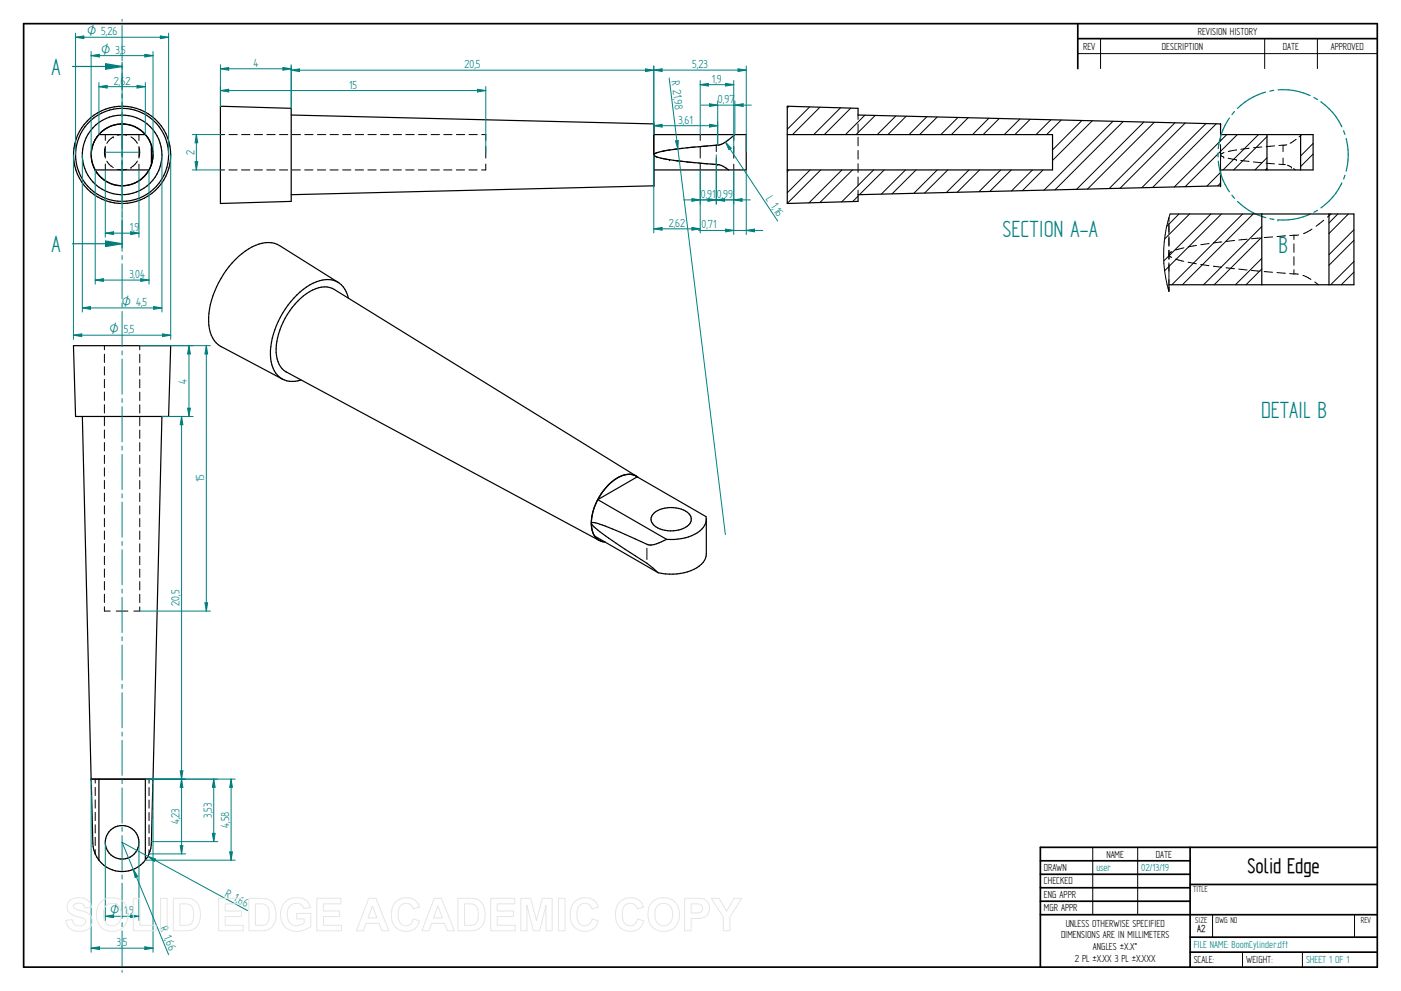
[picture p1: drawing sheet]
<svg xmlns="http://www.w3.org/2000/svg" width="594mm" height="420mm" viewBox="0 0 594 420" stroke-linecap="round" stroke-linejoin="round" font-family="sans-serif">
<g fill="none" stroke="#000" stroke-width=".72">
<path d="M10 10h574v400h-574zM457 10v19.1M457 16.4h127M504.6 359.2v50.8M584 359.2h-142.9v50.8M441.1 365h63.5M441.1 370.7h63.5M441.1 376.4h63.5M504.6 375h79.4M441.1 382.1h63.5M441.1 387.8h142.9M504.6 397.3h79.4"/>
<path d="M504.6 403.7h79.4"/>
</g>
<g fill="none" stroke="#000" stroke-width=".42">
<path d="M466.7 16.4v12.7M536.3 16.4v12.7M558.6 16.4v12.7M457 22.7h127M44.7 57.1v2.4M48 58h.1M48 58l-1.7 1.4-1 1.4M49.8 57.3l1.4-.2 2.5 .2M55.5 58l1.8 1.4 .9 1.4M58.9 57.1v2.5M93.5 57.1h1.8M97.1 57.1h3.5"/>
<path d="M102.4 57.1h3.6M107.8 57.1h3.5M113.2 57.1h3.5M118.5 57.1h3.5M123.9 57.1h3.5M129.2 57.1h3.6M134.6 57.1h3.5M139.9 57.1h3.6M145.3 57.1h3.5M150.7 57.1h3.5M156 57.1h3.5M161.4 57.1h3.5"/>
<path d="M166.7 57.1h3.6M172.1 57.1h3.5M177.5 57.1h3.5M182.8 57.1h3.5M188.2 57.1h3.5M193.5 57.1h3.6M198.9 57.1h3.5M204.3 57.1h1.7v2.4M296.9 57.1v2.4M311.1 57.1v2.5M44.5 62.7l-.2 1.9 .2 1.9M44.7 62.1v4.9"/>
<path d="M44.7 69.6v2.5M45.3 68.3l1 1.3 1.7 1.4M49.9 71.8h3.8M55.5 71h.1M58.2 68.3l-.9 1.3-1.8 1.4M58.9 62.1v5M58.9 69.6v2.5M59 62.6l.3 2-.3 1.9M64.2 61.6h.1M64.2 69.8h.1M64.2 61.6v2.7M64.2 67v2.8"/>
<path d="M93.5 72.1h1.7M97.1 72.1h3.5M102.4 72.1h3.6M107.8 72.1h3.5M113.1 72.1h3.6M118.5 72.1h3.5M123.9 72.1h3.5M129.2 72.1h3.5M134.6 72.1h3.5M139.9 72.1h3.5M145.3 72.1h3.5M150.6 72.1h3.6"/>
<path d="M156 72.1h3.5M161.3 72.1h3.6M166.7 72.1h3.5M172 72.1h3.6M177.4 72.1h3.5M182.7 72.1h3.6M188.1 72.1h3.5M193.5 72.1h3.5M198.8 72.1h3.5M206 62.1v4.9M206 69.6v2.5h-1.8M278.7 64.7l-1.5 1 1.4 .9"/>
<path d="M280.4 67.1l3.5 .6M283.9 67.7h.1M284 63.6l-3.5 .6M285.7 68l3.6 .5M289.3 62.9l-3.5 .4M291.1 68.7l3.6 .3M294.7 62.3l-3.5 .4M296.5 69.2l3.6 .3M296.9 62.1v4.9M296.9 69.6v2.5M300.1 61.8l-3.5 .3M301.9 69.6l1.8 .2"/>
<path d="M303.7 61.6v2.7M303.7 67v2.8M303.7 61.6h.2M303.7 61.6l-1.7 .1M303.7 69.8h.1M303.9 69.8h.2M304 61.6h.2M304.1 69.8h.1M304.3 69.8h.1M304.4 61.6h.1M311.1 62.1v5M311.1 69.6v2.5"/>
<path d="M44.3 146.6v1.7M44.3 150.2v3.5M44.3 155.5v3.5M59.3 146.6v1.7M59.3 150.2v3.5M59.3 155.5v3.5M44.3 160.9v3.5M44.3 166.2v3.6M44.3 171.6v3.5M44.3 176.9v3.6M59.3 160.9v3.5M59.3 166.2v3.6"/>
<path d="M59.3 171.6v3.5M59.3 177v3.5M44.3 182.3v3.5M44.3 187.6v3.6M44.3 193v3.5M44.3 198.3v3.6M59.3 182.3v3.5M59.3 187.7v3.5M59.3 193v3.6M59.3 198.4v3.5M44.3 203.7v3.5M44.3 209.1v3.5"/>
<path d="M44.3 214.4v3.5M44.3 219.8v3.5M59.3 203.8v3.5M59.3 209.1v3.5M59.3 214.5v3.5M59.3 219.8v3.6M44.3 225.1v3.6M44.3 230.5v3.5M44.3 235.8v3.6M59.3 225.2v3.5M59.3 230.5v3.6M59.3 235.9v3.5"/>
<path d="M274.3 232.4v4.8M44.3 257.3v1.8h2.4M44.3 241.2v3.5M44.3 246.5v3.6M44.3 251.9v3.5M49.3 259.1h4.9M59.3 257.3v1.8h-2.5M59.3 241.3v3.5M59.3 246.6v3.5M59.3 252v3.5M40.4 330.3v1.7M40.4 333.8v3.5"/>
<path d="M40.4 339.1v3.5M63.2 330.3v1.8M63.2 333.9v3.5M63.2 339.2v3.4M40.4 344.4v3.5M40.4 349.7v3.5M40.4 355v3.5M63.2 344.5v3.4M63.2 349.7v3.5M63.2 355v3.5M463.4 359.2v28.6M482.4 359.2v28.6"/>
<path d="M40.4 360.3v1.7M63.2 360.3v1.7M514.2 387.9v9.4M574.4 387.9v9.4M526.9 403.7v6.3M552.3 403.7v6.3"/>
</g>
<g fill="none" stroke="#000" stroke-width=".51">
<path d="M41.9 57.1h19.7M41.9 57.1a13 13 0 0 0-1.5 15M41.9 57.1a13.1 13.1 0 0 1 19.7 0M61.6 57.1l1.6 2.1 1 2.4M93.5 45l30 .9v39.5l-30 .9zM123.5 48.8l153.7 3.7v26.3l-153.7 3.7M277.2 57.1h39.2v15h-39.2M311.6 57.1a12.9 12.9 0 0 1-7.3 4.5l-15 1.3a43.2 43.2 0 0 0-11.7 2.3l-.3 .7a19.1 19.1 0 0 0 8.4 2.1l19.3 1.8 1.7 .7 2.2 1.6M40.4 72.1h22.8M40.4 72.1a13.1 13.1 0 0 0 22.8 0M64.2 61.6l.6 4.1M64.2 69.8l-1 2.3"/>
<path d="M64.2 61.6v8.2M64.8 67.1l-.6 2.7M64.8 67.1a13.1 13.1 0 0 1-10.4 11.4 13.1 13.1 0 0 1-14.1-6.4M64.8 65.7v1.4M64.9 65.7a13.1 13.1 0 0 0-16.5-12.7 13.1 13.1 0 0 0-8.1 19.1M143.5 119.8l-24.9-15.7a12.3 12.3 0 0 0-13.1 1.4 38 38 0 0 0-16.9 32.4 11.1 11.1 0 0 0 5.2 9.1l26 13.7M147.7 126.4a9.2 9.2 0 0 0-13.5-6.9 34.2 34.2 0 0 0-17.7 20.3 22.4 22.4 0 0 0-.2 17.4 9 9 0 0 0 11.4 3.9M31.2 146.6h41.2l-.9 30h-39.5zM34.9 176.6l3.7 153.7M68.7 176.6l-4.5 180.2a12.8 12.8 0 0 1-2.6 7.9M252.5 213.8a15.5 15.5 0 0 0-.6 13.2 5.5 5.5 0 0 0 4.6 2.8M253.5 211.8l-.7 1.5"/>
<path d="M253.5 211.8l29.2 16.9M256.2 207.6l-2.7 4.2M269.9 201.9l-128.2-79.2a10.8 10.8 0 0 0-11.7 1.8 31.6 31.6 0 0 0-12.9 24.9 9.6 9.6 0 0 0 4.3 8.3l132.7 71.5M270.2 202.2l-16.7 9.6M270.2 202.2l29.2 16.8a7 7 0 0 1-4.9 7.5 23.1 23.1 0 0 1-11.8 2.2M270.2 202.2a8 8 0 0 0-9.5 1.2 24.4 24.4 0 0 0-9.9 18.4M270.5 202.4a8.4 8.4 0 0 0-10.4 1.3l-3.3 3.2M277.4 217.5a12.3 12.3 0 0 1 14.7 .3 3.5 3.5 0 0 1-1.4 5.8 12.1 12.1 0 0 1-13.9-1.5 3.2 3.2 0 0 1 .6-4.6zM250.8 221.8v.3a43.7 43.7 0 0 0 10.5 8.2l8.1 5.4a46 46 0 0 1 9.7 7.1M250.8 221.8v-.1a10.4 10.4 0 0 1 5.9 1.4l17.6 7.7a7.1 7.1 0 0 0 6.2-1.1l2.2-1M250.8 221.8l.2 2.5 1.2 3M252.2 227.3l26.9 15.5"/>
<path d="M252.2 227.3a5.3 5.3 0 0 0 4.2 2.4M299.5 220.1v14.7a8.3 8.3 0 0 1-6.5 7.1 24 24 0 0 1-13.9 .9M38.6 330.3h26.3M38.7 330.3l.7 27.1a12.3 12.3 0 0 0 2.5 7.3M41.9 330.3v34.4M61.6 330.3v34.4M41.9 364.7a12.4 12.4 0 0 0 19.7 0"/>
<circle cx="51.8" cy="65.7" r="20.6"/>
<circle cx="51.8" cy="65.7" r="19.7"/>
<circle cx="51.8" cy="65.7" r="16.9"/>
<circle cx="51.8" cy="357.1" r="7.1"/>
</g>
<g fill="#000">
<circle cx="277.2" cy="52.6" r=".25"/>
<circle cx="277.2" cy="78.8" r=".25"/>
<circle cx="38.6" cy="330.3" r=".25"/>
<circle cx="64.8" cy="330.3" r=".25"/>
</g>
<path d="M51.8 57.5v14M44.8 64.6h14" fill="none" stroke="#008080" stroke-width=".42"/>
<path d="M30.7 28.2h21.1v9.9M51.8 39.8v1.7M51.8 43.3v19.8M51.8 64.9v1.7M51.8 68.4v19.7M51.8 90v1.7M51.8 93.4v9.9" fill="none" stroke="#008080" stroke-width=".51"/>
<path d="M44.8 27l7 1.2-7 1.1z" fill="#008080"/>
<path d="M44.8 27l7 1.2-7 1.1zM30.7 103.3h21.1" fill="none" stroke="#008080" stroke-width=".51"/>
<path d="M44.8 102.2l7 1.1-7 1.2z" fill="#008080"/>
<path d="M51.8 26.4v1.8M569 77.5a26.7 26.7 0 0 1-8.9 10.6M570.3 74.3l-.5 1.6M571.7 65.7l-.3 4.3-.6 2.6M555.6 90.8l-1 .4a27.2 27.2 0 0 1-12.7 2M558.6 89.2l-1.5 .8M44.8 102.2l7 1.1-7 1.2zM51.8 103.3v1.8" fill="none" stroke="#008080" stroke-width=".51"/>
<g fill="none" stroke="#000" stroke-width=".42">
<path d="M334.6 45l-.8 .8M343.3 45.3l-9.5 9.5M347.7 45.5l-11.6 11.6M356.4 45.7l-11.3 11.4M360.8 45.8l-11.3 11.3M363.8 48.8v1.8M363.8 52.5v3.8M363.8 58.2v3.6M366.7 48.9l-8.2 8.2M371.1 49l-8.1 8.1M379.9 49.2l-7.9 7.9M384.3 49.3l-7.8 7.8"/>
<path d="M393 49.5l-7.5 7.6M397.4 49.6l-7.4 7.5M406.2 49.8l-7.3 7.3M410.5 49.9l-7.1 7.2M419.3 50.1l-6.9 7M423.7 50.2l-6.8 6.9M432.5 50.5l-6.6 6.6M436.8 50.6l-6.4 6.5M445.6 50.8l-6.3 6.3M450 50.9l-6.2 6.2M458.8 51.1l-12.5 12.4M463.2 51.2l-16.9 16.8"/>
<path d="M471.9 51.4l-29.2 29.2M476.3 51.5l-29 29M485 51.7l-28.5 28.6M489.5 51.9l-28.4 28.3M498.2 52.1l-27.8 27.8M502.6 52.2l-27.7 27.6M511.4 52.4l-27.2 27.2M515.7 52.5l-27 27M517.6 52.5v1.7M517.6 56v3.9M520.2 57.1l-22.2 22.1M524.7 57.1l-22.2 22.1"/>
<path d="M533.6 57.1l-15 15M537.2 57.9l-14.1 14.2M549.6 59.1l-2.5 1.6M551.6 57.1h-.1M552 57.1l-1.2 .9M334.6 72.1l-.8 .7M343.5 72.1l-9.7 9.6M348 72.1l-14.2 14.1M357 72.1l-14 13.9M361.5 72.1l-13.8 13.8M363.8 63.8v3.7M363.8 69.4v3.7"/>
<path d="M363.8 75.1v3.6M370.5 72.1l-13.6 13.5M374.9 72.1l-10.4 10.4M384 72.1l-10.3 10.2M388.4 72.1l-10.1 10.1M397.4 72.1l-9.9 9.9M401.9 72.1l-9.8 9.7M410.9 72.1l-9.6 9.5M415.4 72.1l-9.5 9.4M424.3 72.1l-9.2 9.2M428.8 72.1l-9.1 9.1M437.8 72.1l-8.9 8.8"/>
<path d="M442.3 72.1l-8.8 8.8M517.6 77.6l-1.2 1.2M517.6 73.1l-5.8 5.8M517.6 61.3v13.9M517.6 77v1.8M518.9 66.6h.1M519 64.7l-1.4 1 1.3 .9M520.8 67.1l3.4 .6M524.2 67.7h.1M524.3 63.6l-3.5 .6M526.1 68l3.5 .5M529.7 62.9l-3.5 .4"/>
<path d="M531.5 68.7l3.5 .3M535.1 62.3l-3.6 .4M536.9 69.2l3.5 .3M537.2 71.4l-.6 .7M537.2 66.9l-5.1 5.2M540.5 61.8l-3.6 .3M542.3 69.6l1.8 .2M544.1 61.6v2.7M544.1 67v2.8M544.1 61.6l-1.8 .1M544.1 69.8h.9M545.6 61.4l-1.5 .2"/>
<path d="M546 70.1l1.6 .8M547.6 70.9h.1M548.5 71.5l.8 .6M556.8 65.3l-5.3 5.3M556.8 60.8l-5.3 5.3M363.8 83.2l-2.2 2.3M363.8 80.6v1.9"/>
</g>
<path d="M333.8 57.1h112.5v15h-112.5M333.8 45l30 .9v2.9l153.8 3.7v4.6h39.2v15h-39.2v6.6l-153.8 3.8v2.9l-30 .9zM537.2 57.1v15M551.5 57.1v15" fill="none" stroke="#000" stroke-width=".51"/>
<g fill="#000">
<circle cx="517.6" cy="52.5" r=".25"/>
<circle cx="517.6" cy="78.7" r=".25"/>
</g>
<circle cx="541.9" cy="93.2" r=".25" fill="#008080"/>
<g fill="none" stroke="#008080" stroke-width=".51">
<path d="M536.7 39.1l-1.1 .3a27.8 27.8 0 0 0-10.9 6.6M540.1 38.3l-1.7 .4M541.9 38.1a27.4 27.4 0 0 1 13.6 2.4M521.3 50l-.8 1.2a27.6 27.6 0 0 0-3.9 11.8M523.5 47.3l-1.1 1.3M557.1 41.3l1.5 .9M560.1 43.2a26.6 26.6 0 0 1 8.9 10.6M569.7 55.4l.6 1.6M570.8 58.7l.6 2.6 .3 4.4M516.5 64.8v1.7M516.6 68.3l.2 1.7a26.5 26.5 0 0 0 4.5 11.3M522.4 82.8l1.1 1.3"/>
<path d="M524.7 85.4l1.5 1.3a26.3 26.3 0 0 0 10.5 5.6M538.5 92.7l1.7 .3"/>
</g>
<g fill="none" stroke="#000" stroke-width=".42">
<path d="M495.7 92.4v1.5M495.7 94.5v4.6M496.1 90.7a55.5 55.5 0 0 0-.4 32.8v-1.5l-.4 .3M499.9 90.7l-5.2 5.3M504.4 90.7l-10.6 10.6M513.5 90.7l-20 20M517.9 90.7l-24 24.1M526.9 90.7l-30 30M531.4 90.7l-30 30M535 96.1l-24.6 24.6M545.1 100l-3.6 .3M548.7 99.7v1.8"/>
<path d="M548.7 99.7l-1.8 .2M550.7 99.6l-2 .1M556.3 97.1l-3.6 2M561.3 93.4l-3.2 2.5M564.4 90.7l-1.5 1.3M567.3 90.7l-3.8 3.8M571.8 90.7l-8.3 8.3M574.1 97.4l-10.6 10.6M495.7 100.3v4.1M495.7 106v4M495.7 111.4v5M495.7 116.7v4"/>
<path d="M496.9 106.7a1.25 1.25 0 0 0-1.2 1.2 1.25 1.25 0 0 0 1.1 1.3M498.6 109.9l3.4 .9M502 105.1l-3.4 .9M503.8 111.2l3.5 .6M507.4 104.1l-3.6 .6M509.1 112.1l3.5 .5M512.7 103.3l-3.5 .5M514.5 112.9l3.5 .4M518.1 102.6l-3.5 .4M519.9 113.5l3.5 .4M523.5 101.9l-3.6 .5M525.3 114.1l3.5 .4"/>
<path d="M528.9 101.4l-3.6 .4M530.6 114.6l3.6 .4M534.3 100.9l-3.6 .3M535 100.5l-20.1 20.2M535 114l-6.6 6.7M535 109.6l-11.1 11.1M536.1 115.1l3.5 .3M539.7 100.5l-3.6 .3M541.5 115.6l3.5 .3M546.9 116l1.8 .2M548.7 103.4v3.6M548.7 108.8v3.7"/>
<path d="M548.7 114.3v1.9M548.7 116.2h1.8M552.5 116.8l3.4 1.6M557.5 119.5l1.6 1.2M574.1 101.9l-10.6 10.6M574.1 115.4l-5.4 5.3M574.1 110.9l-9.8 9.8"/>
</g>
<path d="M496.2 90.7h77.9v30h-78.4v2.8M535 90.7v30M563.5 90.7v30" fill="none" stroke="#000" stroke-width=".51"/>
<path d="M31.2 65.7v78.2M72.4 65.7v78.2M31.2 142.1l3.5-.5v1.1z" fill="none" stroke="#008080" stroke-width=".42"/>
<path d="M31.2 142.1l3.5-.5v1.1z" fill="#008080"/>
<path d="M68.9 141.6l3.5 .5-3.5 .6z" fill="none" stroke="#008080" stroke-width=".42"/>
<path d="M68.9 141.6l3.5 .5-3.5 .6z" fill="#008080"/>
<path d="M32 14.1v51.6M32 15.8l3.6-.6v1.2zM71.5 14.1v51.6M31.2 142.1h41.2" fill="none" stroke="#008080" stroke-width=".42"/>
<path d="M32 15.8l3.6-.6v1.2z" fill="#008080"/>
<path d="M68 15.2l3.5 .6-3.5 .6z" fill="none" stroke="#008080" stroke-width=".42"/>
<path d="M68 15.2l3.5 .6-3.5 .6z" fill="#008080"/>
<path d="M32 15.8h39.5M34.9 65.7v66.6M68.7 65.7v66.6M34.9 130.6l3.5-.6v1.1z" fill="none" stroke="#008080" stroke-width=".42"/>
<path d="M34.9 130.6l3.5-.6v1.1z" fill="#008080"/>
<path d="M65.1 130l3.6 .6-3.6 .5z" fill="none" stroke="#008080" stroke-width=".42"/>
<path d="M65.1 130l3.6 .6-3.6 .5z" fill="#008080"/>
<path d="M38.6 21.8v43.9M38.6 23.6l3.6-.6v1.2zM64.9 21.8v43.9M34.9 130.6h33.8" fill="none" stroke="#008080" stroke-width=".42"/>
<path d="M38.6 23.6l3.6-.6v1.2z" fill="#008080"/>
<path d="M61.4 23l3.5 .6-3.5 .6z" fill="none" stroke="#008080" stroke-width=".42"/>
<path d="M61.4 23l3.5 .6-3.5 .6z" fill="#008080"/>
<path d="M38.6 23.6h26.3M40.4 72.1v48.4M63.2 72.1v48.4M40.4 118.7l3.5-.5v1.1z" fill="none" stroke="#008080" stroke-width=".42"/>
<path d="M40.4 118.7l3.5-.5v1.1z" fill="#008080"/>
<path d="M59.7 118.2l3.5 .5-3.5 .6z" fill="none" stroke="#008080" stroke-width=".42"/>
<path d="M59.7 118.2l3.5 .5-3.5 .6z" fill="#008080"/>
<path d="M44.7 72.1v28.5M58.9 72.1v28.5M44.7 98.8l3.5-.5v1.1zM40.4 118.7h22.8" fill="none" stroke="#008080" stroke-width=".42"/>
<path d="M44.7 98.8l3.5-.5v1.1z" fill="#008080"/>
<path d="M55.4 98.3l3.5 .5-3.5 .6z" fill="none" stroke="#008080" stroke-width=".42"/>
<path d="M55.4 98.3l3.5 .5-3.5 .6z" fill="#008080"/>
<path d="M41.9 35v22.1M41.9 36.7l3.5-.5v1.1zM61.6 35v22.1M44.7 98.8h14.2" fill="none" stroke="#008080" stroke-width=".42"/>
<path d="M41.9 36.7l3.5-.5v1.1z" fill="#008080"/>
<path d="M58.1 36.2l3.5 .5-3.5 .6z" fill="none" stroke="#008080" stroke-width=".42"/>
<path d="M58.1 36.2l3.5 .5-3.5 .6z" fill="#008080"/>
<path d="M41.9 36.7h19.7M93.5 27.4v17.6M93.5 29.2l3.5-.6v1.2zM123.5 27.4v18.5" fill="none" stroke="#008080" stroke-width=".42"/>
<path d="M93.5 29.2l3.5-.6v1.2z" fill="#008080"/>
<path d="M120 28.6l3.5 .6-3.5 .6z" fill="none" stroke="#008080" stroke-width=".42"/>
<path d="M120 28.6l3.5 .6-3.5 .6z" fill="#008080"/>
<path d="M93.5 29.2h30M123.5 28v17.9M123.5 29.8l3.5-.6v1.2zM277.2 28v24.5" fill="none" stroke="#008080" stroke-width=".42"/>
<path d="M123.5 29.8l3.5-.6v1.2z" fill="#008080"/>
<path d="M273.7 29.2l3.5 .6-3.5 .6z" fill="none" stroke="#008080" stroke-width=".42"/>
<path d="M273.7 29.2l3.5 .6-3.5 .6z" fill="#008080"/>
<path d="M93.5 36.7v8.3M93.5 38.4l3.5-.6v1.2zM123.5 29.8h153.7M206 36.7v27.9" fill="none" stroke="#008080" stroke-width=".42"/>
<path d="M93.5 38.4l3.5-.6v1.2z" fill="#008080"/>
<path d="M202.5 37.8l3.5 .6-3.5 .6z" fill="none" stroke="#008080" stroke-width=".42"/>
<path d="M202.5 37.8l3.5 .6-3.5 .6z" fill="#008080"/>
<path d="M93.5 38.4h112.5M81.5 57.1h12M83.3 57.1l.6 3.4h-1.2zM81.5 72.1h12" fill="none" stroke="#008080" stroke-width=".42"/>
<path d="M83.3 57.1l.6 3.4h-1.2z" fill="#008080"/>
<path d="M82.7 68.5h1.2l-.6 3.6z" fill="none" stroke="#008080" stroke-width=".42"/>
<path d="M82.7 68.5h1.2l-.6 3.6z" fill="#008080"/>
<path d="M277.2 28v29.1M277.2 29.7l3.5-.5v1.1zM316.4 28v36.6M83.3 57.1v15" fill="none" stroke="#008080" stroke-width=".42"/>
<path d="M277.2 29.7l3.5-.5v1.1z" fill="#008080"/>
<path d="M313 29.2l3.4 .5-3.4 .6z" fill="none" stroke="#008080" stroke-width=".42"/>
<path d="M313 29.2l3.4 .5-3.4 .6z" fill="#008080"/>
<path d="M277.2 29.7h39.2M296.9 34.2v22.9M296.9 35.9l3.5-.6v1.2zM311.1 34.2v30.4" fill="none" stroke="#008080" stroke-width=".42"/>
<path d="M296.9 35.9l3.5-.6v1.2z" fill="#008080"/>
<path d="M307.7 35.3l3.4 .6-3.4 .6z" fill="none" stroke="#008080" stroke-width=".42"/>
<path d="M307.7 35.3l3.4 .6-3.4 .6z" fill="#008080"/>
<path d="M283.8 33.1l23.8 193.6M296.9 35.9h14.2M286.4 59.7l1.2-.1-.2 3.5z" fill="none" stroke="#008080" stroke-width=".42"/>
<path d="M286.4 59.7l1.2-.1-.2 3.5z" fill="#008080"/>
<path d="M277.2 51.6v5.5M277.2 53.3l3.5-.6v1.2zM304.3 51.6v10" fill="none" stroke="#008080" stroke-width=".42"/>
<path d="M277.2 53.3l3.5-.6v1.2z" fill="#008080"/>
<path d="M300.9 52.7l3.4 .6-3.4 .6z" fill="none" stroke="#008080" stroke-width=".42"/>
<path d="M300.9 52.7l3.4 .6-3.4 .6z" fill="#008080"/>
<path d="M277.2 53.3h27.1M303.7 69.8v16.7M311.1 72.1v14.4M300.2 84.2l3.5 .6-3.5 .5z" fill="none" stroke="#008080" stroke-width=".42"/>
<path d="M300.2 84.2l3.5 .6-3.5 .5z" fill="#008080"/>
<path d="M311.1 84.8l3.6-.6v1.1z" fill="none" stroke="#008080" stroke-width=".42"/>
<path d="M311.1 84.8l3.6-.6v1.1z" fill="#008080"/>
<path d="M296.9 72.1v14.4M303.7 65.7v20.8M293.4 84.2l3.5 .6-3.5 .5zM296.7 84.8h21.5" fill="none" stroke="#008080" stroke-width=".42"/>
<path d="M293.4 84.2l3.5 .6-3.5 .5z" fill="#008080"/>
<path d="M303.7 84.8l3.5-.6v1.1z" fill="none" stroke="#008080" stroke-width=".42"/>
<path d="M303.7 84.8l3.5-.6v1.1z" fill="#008080"/>
<path d="M307.6 60.2l22.2 33.5M307.6 60.2l2.4 2.6-.9 .7zM289.9 84.8h20.8" fill="none" stroke="#008080" stroke-width=".42"/>
<path d="M307.6 60.2l2.4 2.6-.9 .7z" fill="#008080"/>
<path d="M304.3 42.8v18.8M311.6 42.8v14.3M311.6 44.6l3.5-.6v1.1z" fill="none" stroke="#008080" stroke-width=".42"/>
<path d="M311.6 44.6l3.5-.6v1.1z" fill="#008080"/>
<path d="M300.9 44l3.4 .6-3.4 .5z" fill="none" stroke="#008080" stroke-width=".42"/>
<path d="M300.9 44l3.4 .6-3.4 .5z" fill="#008080"/>
<path d="M297.3 44.6h21.3M311.1 72.1v27.3M316.4 72.1v27.3M307.7 97.1l3.4 .6-3.4 .6z" fill="none" stroke="#008080" stroke-width=".42"/>
<path d="M307.7 97.1l3.4 .6-3.4 .6z" fill="#008080"/>
<path d="M316.4 97.7l3.5-.6v1.2z" fill="none" stroke="#008080" stroke-width=".42"/>
<path d="M316.4 97.7l3.5-.6v1.2z" fill="#008080"/>
<path d="M277.2 65.7v33.1M296.9 72.1v26.7M293.4 96.4l3.5 .6-3.5 .6zM296.2 97.7h27.3" fill="none" stroke="#008080" stroke-width=".42"/>
<path d="M293.4 96.4l3.5 .6-3.5 .6z" fill="#008080"/>
<path d="M277.2 97l3.5-.6v1.2z" fill="none" stroke="#008080" stroke-width=".42"/>
<path d="M277.2 97l3.5-.6v1.2z" fill="#008080"/>
<path d="M277.2 97h19.7M59.3 146.6h29.9M59.3 259.1h29.9M86.9 255.6h1.1l-.5 3.5z" fill="none" stroke="#008080" stroke-width=".42"/>
<path d="M86.9 255.6h1.1l-.5 3.5z" fill="#008080"/>
<path d="M87.5 146.6l.5 3.5h-1.1z" fill="none" stroke="#008080" stroke-width=".42"/>
<path d="M87.5 146.6l.5 3.5h-1.1z" fill="#008080"/>
<path d="M72.4 146.6h9.5M87.5 146.6v112.5M71.5 176.6h10.4M79.5 173.1h1.2l-.6 3.5z" fill="none" stroke="#008080" stroke-width=".42"/>
<path d="M79.5 173.1h1.2l-.6 3.5z" fill="#008080"/>
<path d="M80.1 146.6l.6 3.5h-1.2z" fill="none" stroke="#008080" stroke-width=".42"/>
<path d="M80.1 146.6l.6 3.5h-1.2z" fill="#008080"/>
<path d="M80.1 146.6v30M68.7 176.6h10M64.9 330.3h13.8M76.4 326.8h1.1l-.5 3.5z" fill="none" stroke="#008080" stroke-width=".42"/>
<path d="M76.4 326.8h1.1l-.5 3.5z" fill="#008080"/>
<path d="M77 176.6l.5 3.5h-1.1z" fill="none" stroke="#008080" stroke-width=".42"/>
<path d="M77 176.6l.5 3.5h-1.1z" fill="#008080"/>
<path d="M77 176.6v153.7M61.6 330.3h38.1M61.6 364.7h38.1M97.4 361.2h1.1l-.5 3.5z" fill="none" stroke="#008080" stroke-width=".42"/>
<path d="M97.4 361.2h1.1l-.5 3.5z" fill="#008080"/>
<path d="M98 330.3l.5 3.5h-1.1z" fill="none" stroke="#008080" stroke-width=".42"/>
<path d="M98 330.3l.5 3.5h-1.1z" fill="#008080"/>
<path d="M64.8 330.3h27.6M98 330.3v34.4M64.2 356.8h28.2M90 353.3h1.2l-.6 3.5z" fill="none" stroke="#008080" stroke-width=".42"/>
<path d="M90 353.3h1.2l-.6 3.5z" fill="#008080"/>
<path d="M90.6 330.3l.6 3.5h-1.2z" fill="none" stroke="#008080" stroke-width=".42"/>
<path d="M90.6 330.3l.6 3.5h-1.2z" fill="#008080"/>
<path d="M63.2 330.3h15.5M90.6 330.3v26.5M76.4 358.5h1.1l-.5 3.5zM63.2 362h15.5" fill="none" stroke="#008080" stroke-width=".42"/>
<path d="M76.4 358.5h1.1l-.5 3.5z" fill="#008080"/>
<path d="M77 330.3l.5 3.5h-1.1z" fill="none" stroke="#008080" stroke-width=".42"/>
<path d="M77 330.3l.5 3.5h-1.1z" fill="#008080"/>
<path d="M77 330.3v31.7M44.7 357.1v33.1M58.9 357.1v33.1M44.7 388.5l3.5-.6v1.1z" fill="none" stroke="#008080" stroke-width=".42"/>
<path d="M44.7 388.5l3.5-.6v1.1z" fill="#008080"/>
<path d="M55.4 387.9l3.5 .6-3.5 .5z" fill="none" stroke="#008080" stroke-width=".42"/>
<path d="M55.4 387.9l3.5 .6-3.5 .5z" fill="#008080"/>
<path d="M51.8 357.1l19.7 47.6M56.5 368.6l1.9 3-1.1 .5zM44.7 388.5h14.2" fill="none" stroke="#008080" stroke-width=".42"/>
<path d="M56.5 368.6l1.9 3-1.1 .5z" fill="#008080"/>
<path d="M51.8 357.1l53.2 29M62.7 363.1l3.3 1.1-.5 1.1z" fill="none" stroke="#008080" stroke-width=".42"/>
<path d="M62.7 363.1l3.3 1.1-.5 1.1z" fill="#008080"/>
<path d="M38.6 330.3v73.4M64.9 330.3v73.4M38.6 402l3.6-.6v1.2z" fill="none" stroke="#008080" stroke-width=".42"/>
<path d="M38.6 402l3.6-.6v1.2z" fill="#008080"/>
<path d="M61.4 401.4l3.5 .6-3.5 .6z" fill="none" stroke="#008080" stroke-width=".42"/>
<path d="M61.4 401.4l3.5 .6-3.5 .6z" fill="#008080"/>
<g fill="none" stroke="#008080" stroke-width=".42">
<path d="M51.8 8.2v.8M51.8 10.8v14.9M51.8 27.5v1.7M51.8 31v14.9M51.8 47.7v1.7M51.8 51.2v14.9M51.8 67.9v1.7M51.8 71.4v14.9M51.8 88.1v1.7M51.8 91.6v15M51.8 108.3v1.7M51.8 111.8v14.9"/>
<path d="M51.8 128.5v1.8M51.8 132v14.9M51.8 148.8v1.7M51.8 152.2v14.9M51.8 169v1.6M51.8 172.4v15M51.8 189.1v1.7M51.8 192.7v14.9M51.8 209.3v1.8M51.8 212.9v14.9M51.8 229.6v1.7M51.8 233v14.9"/>
<path d="M51.8 249.8v1.7M51.8 253.2v15M51.8 270v1.7M51.8 273.5v14.9M51.8 290.2v1.7M51.8 293.7v14.9M51.8 310.4v1.7M51.8 313.9v14.9M51.8 330.6v1.7M51.8 334.1v14.9M51.8 350.8v1.7M51.8 354.3v14.9"/>
<path d="M51.8 371v1.7M51.8 374.5v14.9M51.8 391.2v1.7M51.8 394.7v14.9M38.6 402h26.3M51.8 411.4v.8"/>
</g>
<g fill="none" stroke="#e6e6e6" stroke-width=".42">
<path d="M29.6 381.8a6.5 6.5 0 0 1 8.5 .8l.6 2.2-2.8 .1a2.7 2.7 0 0 0-2.1-2 2.7 2.7 0 0 0-2.7 1.1 1.87 1.87 0 0 0 2.2 1.8l1.4 .4a4.4 4.4 0 0 1 4 6.2 6.4 6.4 0 0 1-9.1 1.3l-1.2-1.8-.5-1.7 2.7-.3a2.94 2.94 0 0 0 2.6 2.6 2.94 2.94 0 0 0 3.1-1.9 2.67 2.67 0 0 0-2.9-1.8 4.9 4.9 0 0 1-5-4.3l.4-1.6zM42.8 382.4a6.9 6.9 0 0 1 8.3-.8 6.9 6.9 0 0 1 3 7.7 6.7 6.7 0 0 1-8 5.5 6.7 6.7 0 0 1-5.1-8.3 6.1 6.1 0 0 1 1.8-4.1zM44.8 384.2a3.9 3.9 0 0 1 4.6-.8 3.9 3.9 0 0 1 2 4.3 3.8 3.8 0 0 1-1.9 4.3 3.8 3.8 0 0 1-4.6-.7 6.6 6.6 0 0 1-.1-7.1zM56.5 381h2.8v11.3h6.9v2.3h-9.7zM68.1 380.9h2.8v13.7h-2.8zM73.5 380.9h5a5.9 5.9 0 0 1 6.5 7 5.9 5.9 0 0 1-6.3 6.7h-5.2zM76.3 383.2h1.8a3.4 3.4 0 0 1 4 3.9v1.2a3.2 3.2 0 0 1-3.8 4h-2zM92.7 380.9h10.2v2.3h-7.4v3h6.9v2.4h-6.9v3.7h7.7v2.3h-10.5zM105.5 380.9h5.1a5.9 5.9 0 0 1 6.4 7 5.9 5.9 0 0 1-6.3 6.7h-5.2zM108.3 383.2h1.9a3.4 3.4 0 0 1 4 3.9v1.2a3.2 3.2 0 0 1-3.8 4h-2.1zM120.9 382.4a7.3 7.3 0 0 1 9.7 .1l1 2.2-2.7 .5a3.7 3.7 0 0 0-4.6-2 3.7 3.7 0 0 0-2.5 4.4 4.2 4.2 0 0 0 2.2 4.5 4.2 4.2 0 0 0 5-.8v-1.7h-3.2v-2.3h6v5.4a8.1 8.1 0 0 1-11.8-.8 8.3 8.3 0 0 1 .9-9.5zM134.4 380.9h10.2v2.3h-7.4v3h6.9v2.4h-6.9v3.7h7.6v2.3h-10.4z"/>
<path d="M156.4 380.9h3l5.5 13.7h-3l-1.2-3.1h-5.5l-1.1 3.1h-3zM157.9 384.1l1.9 5.1h-3.7zM167.7 382.5a6 6 0 0 1 10.2 2.1l-2.8 .7a3.2 3.2 0 0 0-3.9-2.2 3.2 3.2 0 0 0-2.4 3.8 4.6 4.6 0 0 0 2.5 5.5 3.2 3.2 0 0 0 4-2.8l2.6 .8a6.1 6.1 0 0 1-7.2 4.3 6.1 6.1 0 0 1-4.8-6.8 7.7 7.7 0 0 1 1.8-5.4zM184.1 380.9h3.1l5.5 13.7h-3l-1.2-3.1h-5.5l-1.1 3.1h-3zM185.7 384.1l1.9 5.1h-3.8zM194.2 380.9h5a5.9 5.9 0 0 1 6.5 7 5.9 5.9 0 0 1-6.3 6.7h-5.2zM197 383.2h1.8a3.4 3.4 0 0 1 4 3.9v1.2a3.2 3.2 0 0 1-3.8 4h-2zM208.1 380.9h10.2v2.3h-7.4v3h6.9v2.4h-6.9v3.7h7.6v2.3h-10.4zM220.8 380.9h4.2l2.5 9.3 2.4-9.3h4.2v13.7h-2.5l-.1-10.8-2.7 10.8h-2.7l-2.7-10.8v10.8h-2.6zM236.8 380.9h2.8v13.7h-2.8zM243.5 382.5a6 6 0 0 1 10.2 2.1l-2.8 .7a3.2 3.2 0 0 0-3.8-2.2 3.2 3.2 0 0 0-2.4 3.8 4.6 4.6 0 0 0 2.4 5.5 3.2 3.2 0 0 0 4-2.8l2.6 .8a6.1 6.1 0 0 1-7.2 4.3 6.1 6.1 0 0 1-4.7-6.8 7.7 7.7 0 0 1 1.7-5.4zM262.7 382.5a6 6 0 0 1 10.2 2.1l-2.7 .7a3.2 3.2 0 0 0-3.9-2.2 3.2 3.2 0 0 0-2.4 3.8 4.6 4.6 0 0 0 2.4 5.5 3.2 3.2 0 0 0 4-2.8l2.7 .8a6.1 6.1 0 0 1-7.2 4.3 6.1 6.1 0 0 1-4.8-6.8 7.7 7.7 0 0 1 1.7-5.4z"/>
<path d="M276.7 382.4a6.9 6.9 0 0 1 8.3-.8 6.9 6.9 0 0 1 3 7.7 6.7 6.7 0 0 1-8.1 5.5 6.7 6.7 0 0 1-5.1-8.3 6.1 6.1 0 0 1 1.9-4.1zM278.7 384.2a3.9 3.9 0 0 1 4.6-.8 3.9 3.9 0 0 1 1.9 4.3 3.8 3.8 0 0 1-1.8 4.3 3.8 3.8 0 0 1-4.7-.7 6.6 6.6 0 0 1 0-7.1zM290.3 380.9h5.2a4.4 4.4 0 0 1 5.4 4.3 4.4 4.4 0 0 1-5.4 4.2h-2.4v5.2h-2.8zM293.1 383.2h1.8a2.1 2.1 0 0 1 2.6 .6 2.1 2.1 0 0 1 0 2.6 3.4 3.4 0 0 1-2.9 .7h-1.5zM301.6 380.9h3.3l3.2 5.4 3.2-5.4h3.2l-5 7.9v5.8h-2.8v-5.8z"/>
</g>
<g font-size="11.3" fill="#008080">
<text x="21.8" y="31.7">A</text>
<text x="425.1" y="100.3">SECTION A-A</text>
<text x="21.8" y="106.8">A</text>
<text x="542.1" y="107.3">B</text>
<text x="534.7" y="177.2">DETAIL B</text>
</g>
<text font-size="10.1" x="529" y="370.2">Solid Edge</text>
<g font-size="5.6" fill="#008080">
<text x="107.4" y="28.3">4</text>
<text x="196.9" y="28.9">20,5</text>
<text x="293.5" y="28.9">5,23</text>
<text x="48.3" y="35.9">2,62</text>
<text x="284.8" y="34.2" transform="rotate(83 284.8 34.2)">R 21,</text>
<text x="301.9" y="35.1">1,9</text>
<text x="148" y="37.5">15</text>
<text x="285.8" y="42.5" transform="rotate(83 285.8 42.5)">98</text>
<text x="304.5" y="43.7">0,97</text>
<text x="287.8" y="52.4">3,61</text>
<text x="82.4" y="65.6" transform="rotate(-90 82.4 65.6)">2</text>
<text x="297.2" y="83.9">0,91</text>
<text x="303.9" y="83.9">0,99</text>
<text x="324.6" y="84.5" transform="rotate(57 324.6 84.5)">L 1,</text>
<text x="327.8" y="89.3" transform="rotate(57 327.8 89.3)">16</text>
<text x="55" y="98">1,9</text>
<text x="283.5" y="96.1">2,62</text>
<text x="297.5" y="96.8">0,71</text>
<text x="54.9" y="117.9">3,04</text>
<text x="52.5" y="141.3">5,5</text>
<text x="79.3" y="162.6" transform="rotate(-90 79.3 162.6)">4</text>
<text x="86.6" y="204.5" transform="rotate(-90 86.6 204.5)">15</text>
<text x="76.1" y="256.9" transform="rotate(-90 76.1 256.9)">20,5</text>
<text x="89.8" y="346.7" transform="rotate(-90 89.8 346.7)">3,53</text>
<text x="76.1" y="349.5" transform="rotate(-90 76.1 349.5)">4,23</text>
<text x="97.1" y="350.9" transform="rotate(-90 97.1 350.9)">4,58</text>
<text x="95.1" y="379.7" transform="rotate(28 95.1 379.7)">R 1,</text>
<text x="100.6" y="382.7" transform="rotate(28 100.6 382.7)">66</text>
<text x="52.7" y="387.6">1,9</text>
<text x="67.8" y="393.6" transform="rotate(68 67.8 393.6)">R 1,</text>
<text x="49.6" y="401.1">3,5</text>
<text x="70.2" y="399.3" transform="rotate(68 70.2 399.3)">66</text>
</g>
<g font-size="5.4" fill="#008080">
<text x="36.9" y="14.9">O 5,26</text>
<text x="43" y="22.7">O 3,5</text>
<text x="51.7" y="129.7">O 4,5</text>
<text x="46.5" y="141.3">O</text>
<text x="46.7" y="387.6">O</text>
</g>
<g font-size="4.9">
<text x="507.9" y="14.7">REVISION HISTORY</text>
<text x="459.3" y="21">REV</text>
<text x="492.7" y="21">DESCRIPTION</text>
<text x="544" y="21">DATE</text>
<text x="564.3" y="21">APPROVED</text>
<text x="469.1" y="363.6">NAME</text>
<text x="490.1" y="363.6">DATE</text>
<text x="442.7" y="369.3">DRAWN</text>
<text x="442.7" y="375">CHECKED</text>
<text x="442.7" y="380.7">ENG APPR</text>
<text x="442.7" y="386.4">MGR APPR</text>
<text x="451.9" y="392.9">UNLESS OTHERWISE SPECIFIED</text>
<text x="449.9" y="397.9">DIMENSIONS ARE IN MILLIMETERS</text>
<text x="455.7" y="407.8">2 PL ±X.XX 3 PL ±X.XXX</text>
<text x="463.5" y="402.9">ANGLES ±X.X°</text>
<text x="506.2" y="408.3">SCALE:</text>
<text x="528.4" y="408.3">WEIGHT:</text>
</g>
<g font-size="4.9" fill="#008080">
<text x="464.9" y="369.3">user</text>
<text x="483.9" y="369.3">02/13/19</text>
<text x="506.2" y="402">FILE NAME: BoomCylinder.dft</text>
<text x="553.8" y="408.4">SHEET 1 OF 1</text>
</g>
<text font-size="4.8" x="507.7" y="395.3">A2</text>
<g font-size="4.1">
<text x="505.9" y="378.3">TITLE</text>
<text x="506.9" y="391.1">SIZE</text>
<text x="515.4" y="391.1">DWG NO</text>
<text x="577" y="391.1">REV</text>
</g>
</svg>
